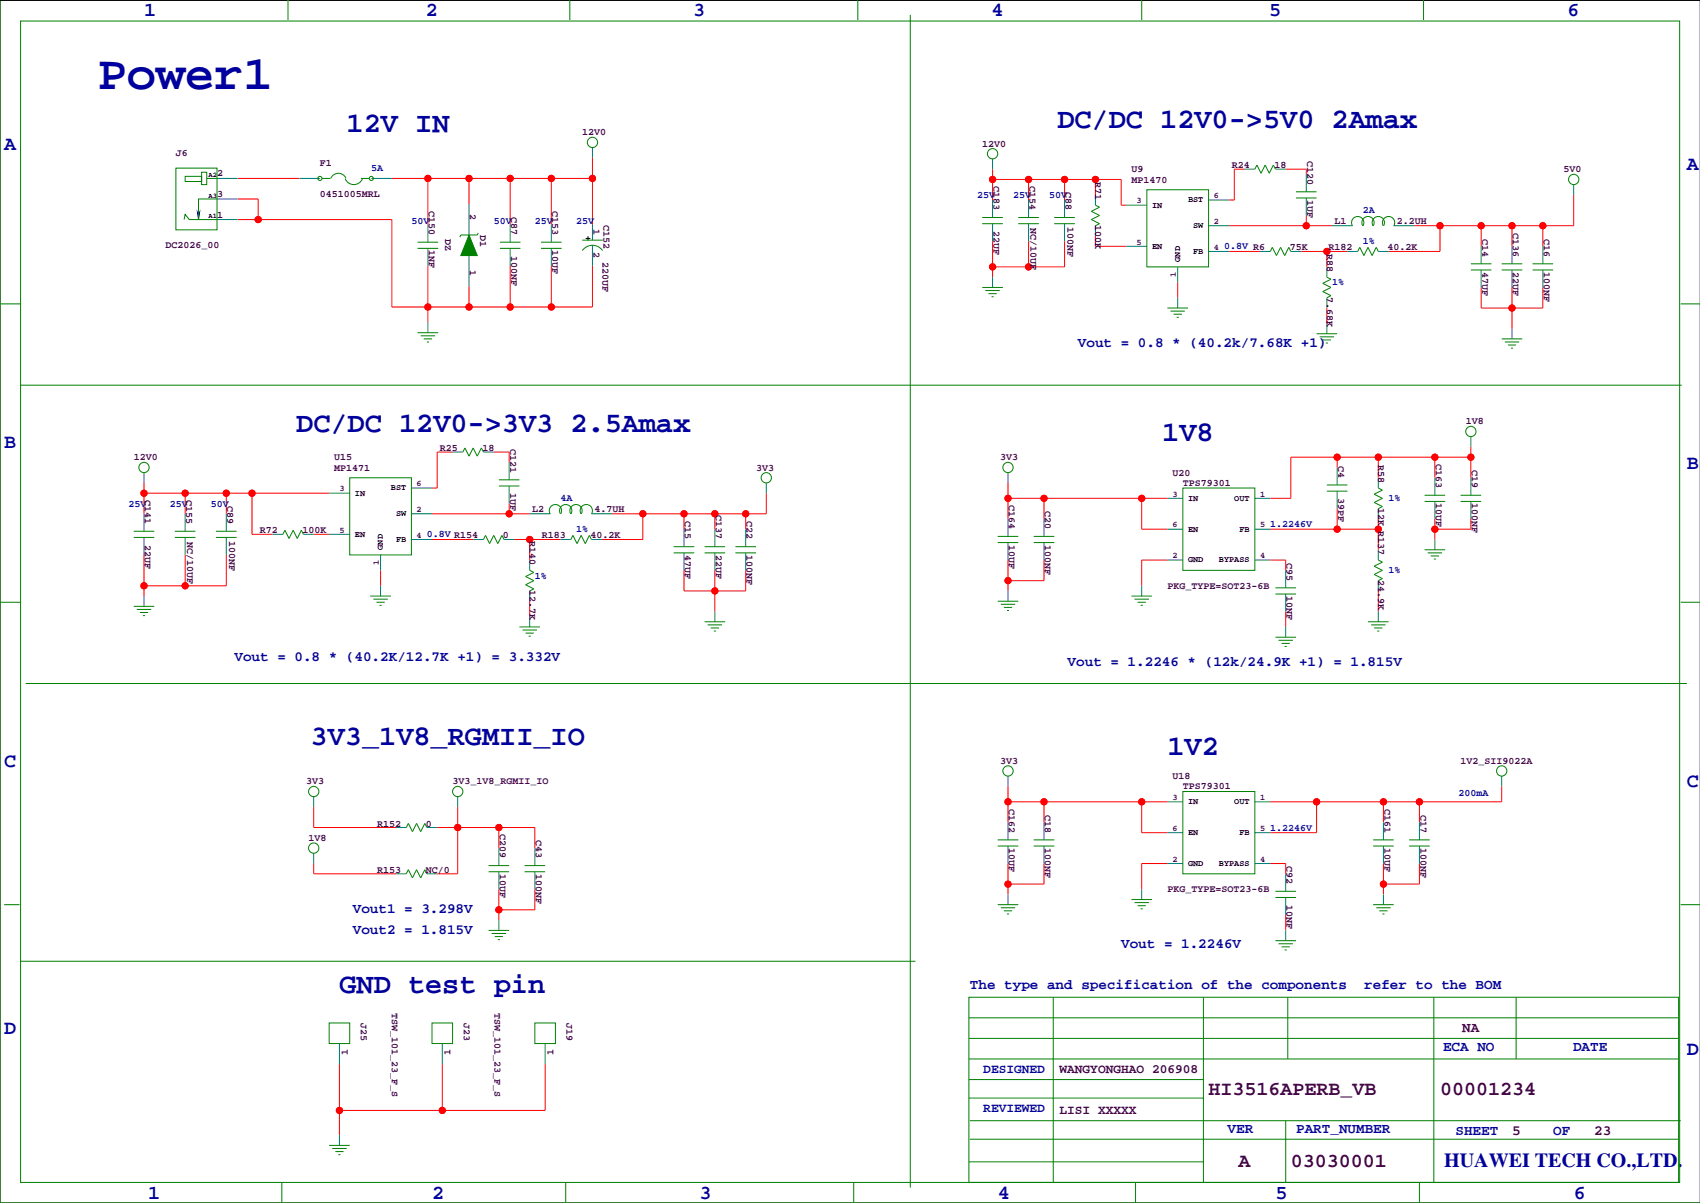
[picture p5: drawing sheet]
<svg xmlns="http://www.w3.org/2000/svg" width="420mm" height="297mm" viewBox="0 0 420 297" stroke-linecap="round" stroke-linejoin="round" font-family="sans-serif">
<path d="M419.9 .1h-419.9v296.9h419.9" fill="none" stroke="#000" stroke-width=".25"/>
<g fill="none" stroke="#f00" stroke-width=".25">
<path d="M146.3 39v16.5M58.7 54.2h38.1v21.6h49.5v-10.2M58.7 49.1h5.1v5.1M58.7 44.1h15.2M96.8 44.1h49.5M105.7 44.1v11.4M115.8 44.1v6.3M126 44.1v11.4M136.1 44.1v11.4M245.1 41.8v7.6M245.1 59.5v8.9M245.1 44.3h31.8v6.4h1.2"/>
<path d="M254 44.3v5.1M254 59.5v6.4M262.9 44.3v5.1M262.9 59.5v6.4h-17.8M270.5 44.3v3.8M270.5 58.3v2.5h7.6M303.5 55.7h25.4M307.3 41.8h-2.5v7.6h-1.3M317.5 41.8h5.1v1.2M322.6 53.2v2.5M355.6 55.7v6.4h-12.7M365.8 55.7v5.1"/>
<path d="M373.4 55.7v5.1M381 55.7v5.1M388.6 48.1v7.6h-39.4M105.7 65.6v14M115.8 70.7v5.1M126 65.6v10.2M136.1 65.6v10.2M290.8 69.7v3.8M303.5 62.1h7.6M321.3 62.1h11.4M327.7 62.1v3.8M327.7 76.1v3.8"/>
<path d="M365.8 71v5.1h15.2v-5.1M373.4 71v10.1M35.6 119.2v7.7M111.8 111.6h-3.9v8.9h-1.2M121.9 111.6h3.8v2.6M248.9 119.2v8.9M330.2 112.9v2.5M340.4 112.9v5.1M354.3 112.9v5.1M363.2 110.3v7.7M363.2 112.9h-44.4v10.1h-5.1M35.6 137v10.2"/>
<path d="M35.6 121.8h45.7M45.7 121.8v5.1M45.7 137v7.6M55.9 121.8v5.1M55.9 137v7.6h-20.3M62.2 121.8v10.1h5.1M77.5 131.9h3.8M106.7 133.2h10.1M106.7 126.9h24.1M125.7 124.3v2.6M127 133.2h11.4M130.8 133.2v5.1"/>
<path d="M158.7 126.9v6.3h-10.1M168.9 126.9v3.8M176.5 126.9v3.8M184.1 126.9v3.8M189.2 121.8v5.1h-38.1M248.9 123h39.4M248.9 138.3v7.6M257.8 123v5.1M257.8 138.3v5.1h-8.9M281.9 123v7.7h6.4M288.3 138.3h-6.4v6.3M313.7 130.7h26.7"/>
<path d="M313.7 138.3h3.8v2.5M330.2 125.6v5.1M340.4 128.1v7.6M354.3 128.1v5.1M363.2 128.1v2.6h-8.9M94 140.8v3.8M130.8 148.4v3.9M168.9 140.8v5.1h15.2v-5.1M176.5 140.8v10.2M317.5 151v3.8M340.4 145.9v5.1M77.5 199.2v5.1h20.3"/>
<path d="M113 199.2v16.6h-5.1M248.9 194.2v8.9M248.9 198h39.4M257.8 198v5.1M281.9 198v7.6h6.4M325.1 198v7.6h-11.4M341.6 198v5.1M350.5 198v5.1M370.8 194.2v3.8h-57.1M77.5 213.2v2.6h20.3M107.9 204.3h24.2v5.1M123.2 204.3v5.1"/>
<path d="M123.2 219.6v7.6M132.1 219.6v5h-8.9M248.9 213.2v7.6M257.8 213.2v5.1h-8.9M288.3 213.2h-6.4v6.4M313.7 213.2h3.8v2.6M341.6 213.2v7.6M350.5 213.2v5.1h-8.9M317.5 225.9v3.8M83.8 262.7v17.6M109.2 262.7v11.5M134.6 262.7v11.5h-50.8"/>
<circle cx="63.8" cy="54.2" r=".76"/>
<circle cx="105.7" cy="44.1" r=".76"/>
<circle cx="115.8" cy="44.1" r=".76"/>
<circle cx="126" cy="44.1" r=".76"/>
<circle cx="136.1" cy="44.1" r=".76"/>
<circle cx="146.3" cy="44.1" r=".76"/>
<circle cx="245.1" cy="44.3" r=".76"/>
<circle cx="254" cy="44.3" r=".76"/>
<circle cx="262.9" cy="44.3" r=".76"/>
<circle cx="270.5" cy="44.3" r=".76"/>
<circle cx="322.6" cy="55.7" r=".76"/>
<circle cx="355.6" cy="55.7" r=".76"/>
<circle cx="365.8" cy="55.7" r=".76"/>
<circle cx="373.4" cy="55.7" r=".76"/>
<circle cx="381" cy="55.7" r=".76"/>
<circle cx="105.7" cy="75.8" r=".76"/>
<circle cx="115.8" cy="75.8" r=".76"/>
<circle cx="126" cy="75.8" r=".76"/>
<circle cx="136.1" cy="75.8" r=".76"/>
<circle cx="245.1" cy="65.9" r=".76"/>
<circle cx="254" cy="65.9" r=".76"/>
<circle cx="327.7" cy="62.1" r=".76"/>
<circle cx="373.4" cy="76.1" r=".76"/>
<circle cx="330.2" cy="112.9" r=".76"/>
<circle cx="340.4" cy="112.9" r=".76"/>
<circle cx="354.3" cy="112.9" r=".76"/>
<circle cx="363.2" cy="112.9" r=".76"/>
<circle cx="35.6" cy="121.8" r=".76"/>
<circle cx="45.7" cy="121.8" r=".76"/>
<circle cx="55.9" cy="121.8" r=".76"/>
<circle cx="62.2" cy="121.8" r=".76"/>
<circle cx="125.7" cy="126.9" r=".76"/>
<circle cx="130.8" cy="133.2" r=".76"/>
<circle cx="158.8" cy="126.9" r=".76"/>
<circle cx="168.9" cy="126.9" r=".76"/>
<circle cx="176.5" cy="126.9" r=".76"/>
<circle cx="184.2" cy="126.9" r=".76"/>
<circle cx="248.9" cy="123" r=".76"/>
<circle cx="257.8" cy="123" r=".76"/>
<circle cx="281.9" cy="123" r=".76"/>
<circle cx="330.2" cy="130.7" r=".76"/>
<circle cx="340.4" cy="130.7" r=".76"/>
<circle cx="354.3" cy="130.7" r=".76"/>
<circle cx="35.6" cy="144.6" r=".76"/>
<circle cx="45.7" cy="144.6" r=".76"/>
<circle cx="176.5" cy="145.9" r=".76"/>
<circle cx="248.9" cy="143.4" r=".76"/>
<circle cx="248.9" cy="198" r=".76"/>
<circle cx="257.8" cy="198" r=".76"/>
<circle cx="281.9" cy="198" r=".76"/>
<circle cx="325.1" cy="198" r=".76"/>
<circle cx="341.6" cy="198" r=".76"/>
<circle cx="350.5" cy="198" r=".76"/>
<circle cx="113" cy="204.3" r=".76"/>
<circle cx="123.2" cy="204.3" r=".76"/>
<circle cx="248.9" cy="218.3" r=".76"/>
<circle cx="341.6" cy="218.3" r=".76"/>
<circle cx="123.2" cy="224.6" r=".76"/>
<circle cx="83.8" cy="274.2" r=".76"/>
<circle cx="109.2" cy="274.2" r=".76"/>
</g>
<g fill="#f00" stroke="#f00" stroke-width=".25">
<circle cx="130.8" cy="133.2" r=".76"/>
<circle cx="123.2" cy="224.6" r=".76"/>
<circle cx="354.3" cy="130.7" r=".76"/>
<circle cx="340.4" cy="130.7" r=".76"/>
<circle cx="330.2" cy="130.7" r=".76"/>
<circle cx="363.2" cy="112.9" r=".76"/>
<circle cx="330.2" cy="112.9" r=".76"/>
<circle cx="340.4" cy="112.9" r=".76"/>
<circle cx="354.3" cy="112.9" r=".76"/>
<circle cx="123.2" cy="204.3" r=".76"/>
<circle cx="113" cy="204.3" r=".76"/>
<circle cx="248.9" cy="123" r=".76"/>
<circle cx="281.9" cy="123" r=".76"/>
<circle cx="257.8" cy="123" r=".76"/>
<circle cx="254" cy="44.3" r=".76"/>
<circle cx="262.9" cy="44.3" r=".76"/>
<circle cx="245.1" cy="44.3" r=".76"/>
<circle cx="270.5" cy="44.3" r=".76"/>
<circle cx="245.1" cy="65.9" r=".76"/>
<circle cx="254" cy="65.9" r=".76"/>
<circle cx="35.6" cy="144.6" r=".76"/>
<circle cx="45.7" cy="144.6" r=".76"/>
<circle cx="35.6" cy="121.8" r=".76"/>
<circle cx="55.9" cy="121.8" r=".76"/>
<circle cx="45.7" cy="121.8" r=".76"/>
<circle cx="62.2" cy="121.8" r=".76"/>
<circle cx="63.8" cy="54.2" r=".76"/>
<circle cx="105.7" cy="75.8" r=".76"/>
<circle cx="115.8" cy="75.8" r=".76"/>
<circle cx="126" cy="75.8" r=".76"/>
<circle cx="136.1" cy="75.8" r=".76"/>
<circle cx="341.6" cy="218.3" r=".76"/>
<circle cx="248.9" cy="143.4" r=".76"/>
<circle cx="248.9" cy="218.3" r=".76"/>
<circle cx="381" cy="55.7" r=".76"/>
<circle cx="355.6" cy="55.7" r=".76"/>
<circle cx="365.8" cy="55.7" r=".76"/>
<circle cx="373.4" cy="55.7" r=".76"/>
<circle cx="322.6" cy="55.7" r=".76"/>
<circle cx="327.7" cy="62.1" r=".76"/>
<circle cx="176.5" cy="145.9" r=".76"/>
<circle cx="125.7" cy="126.9" r=".76"/>
<circle cx="158.8" cy="126.9" r=".76"/>
<circle cx="168.9" cy="126.9" r=".76"/>
<circle cx="176.5" cy="126.9" r=".76"/>
<circle cx="184.2" cy="126.9" r=".76"/>
<circle cx="105.7" cy="44.1" r=".76"/>
<circle cx="115.8" cy="44.1" r=".76"/>
<circle cx="126" cy="44.1" r=".76"/>
<circle cx="136.1" cy="44.1" r=".76"/>
<circle cx="146.3" cy="44.1" r=".76"/>
<circle cx="325.1" cy="198" r=".76"/>
<circle cx="341.6" cy="198" r=".76"/>
<circle cx="350.5" cy="198" r=".76"/>
<circle cx="248.9" cy="198" r=".76"/>
<circle cx="281.9" cy="198" r=".76"/>
<circle cx="257.8" cy="198" r=".76"/>
<circle cx="83.8" cy="274.2" r=".76"/>
<circle cx="109.2" cy="274.2" r=".76"/>
<circle cx="373.4" cy="76.1" r=".76"/>
</g>
<g fill="none" stroke="#008080" stroke-width=".25">
<path d="M146.3 36.4v2.6M245.1 39.2v2.6M53.6 44.1h5.1M53.6 49.1h5.1M53.6 54.2h5.1M73.9 44.1h5.1M91.7 44.1h5.1M105.7 55.5v4.3M115.8 50.4v7.6M126 55.5v4.3M136.1 55.5v4.3M146.3 55.5v3.8"/>
<path d="M245.1 49.4v4.3M245.1 55.2v4.3M254 49.4v4.3M254 55.2v4.3M262.9 49.4v4.3M262.9 55.2v4.3M270.5 48.1v2.6M270.5 55.7v2.6M278.1 50.7h5.1M298.4 55.7h5.1M298.4 49.4h5.1M307.3 41.8h2.6"/>
<path d="M315 41.8h2.5M322.6 43v4.4M322.6 48.9v4.3M328.9 55.7h5.1M344.2 55.7h5M388.6 45.6v2.5M105.7 61.3v4.3M105.7 79.6v2.6M115.8 63.1v7.6M126 61.3v4.3M136.1 61.3v4.3M146.3 60.6v5"/>
<path d="M245.1 68.4v2.6M278.1 60.8h5.1M290.8 65.9v3.8M290.8 73.5v2.6M298.4 62.1h5.1M311.1 62.1h2.6M318.8 62.1h2.5M327.7 65.9v2.5M327.7 73.5v2.6M327.7 79.9v2.5M332.7 62.1h2.6M340.4 62.1h2.5"/>
<path d="M365.8 60.8v4.3M365.8 66.7v4.3M373.4 60.8v4.3M373.4 66.7v4.3M381 60.8v4.3M381 66.7v4.3M373.4 81.1v2.6M35.6 116.7v2.5M111.8 111.6h2.5M119.4 111.6h2.5M125.7 114.2v4.3M189.2 119.2v2.6"/>
<path d="M248.9 116.7v2.5M330.2 115.4v4.3M340.4 118v2.5M354.3 118v4.3M363.2 107.8v2.5M363.2 118v4.3M35.6 126.9v4.3M35.6 132.7v4.3M45.7 126.9v4.3M45.7 132.7v4.3M55.9 126.9v4.3M55.9 132.7v4.3"/>
<path d="M67.3 131.9h2.5M74.9 131.9h2.6M81.3 131.9h5.1M81.3 121.8h5.1M94 137v3.8M101.6 133.2h5.1M101.6 126.9h5.1M101.6 120.5h5.1M116.8 133.2h2.6M124.5 133.2h2.5M125.7 120v4.3M130.8 138.3v2.5"/>
<path d="M130.8 126.9h5.1M138.4 133.2h2.6M146 133.2h2.6M146 126.9h5.1M168.9 130.7v4.3M168.9 136.5v4.3M176.5 130.7v4.3M176.5 136.5v4.3M184.1 130.7v4.3M184.1 136.5v4.3M248.9 128.1v4.3M248.9 134v4.3"/>
<path d="M257.8 128.1v4.3M257.8 134v4.3M288.3 123h3.8M288.3 130.7h3.8M288.3 138.3h3.8M309.9 123h3.8M309.9 130.7h3.8M309.9 138.3h3.8M330.2 121.3v4.3M340.4 125.6v2.5M340.4 135.7v2.6M354.3 123.8v4.3"/>
<path d="M354.3 133.2v2.5M363.2 123.8v4.3M35.6 147.2v2.5M94 144.6v2.6M130.8 145.9v2.5M130.8 152.3v2.5M176.5 151v2.5M248.9 145.9v2.5M281.9 144.6v2.6M317.5 140.8v4.3M317.5 146.7v4.3M317.5 154.8v2.5"/>
<path d="M340.4 143.4v2.5M340.4 151v2.5M77.5 196.7v2.5M113 196.7v2.5M248.9 191.6v2.6M288.3 198h3.8M309.9 198h3.8M370.8 191.6v2.6M77.5 210.7v2.5M97.8 215.8h2.5M97.8 204.3h2.5M105.4 215.8h2.5"/>
<path d="M105.4 204.3h2.5M123.2 209.4v4.3M123.2 215.3v4.3M132.1 209.4v4.3M132.1 215.3v4.3M248.9 203.1v4.3M248.9 208.9v4.3M257.8 203.1v4.3M257.8 208.9v4.3M281.9 219.6v2.5M288.3 205.6h3.8M288.3 213.2h3.8"/>
<path d="M309.9 205.6h3.8M309.9 213.2h3.8M317.5 215.8v4.3M341.6 203.1v4.3M341.6 208.9v4.3M350.5 203.1v4.3M350.5 208.9v4.3M123.2 227.2v2.5M248.9 220.8v2.6M317.5 221.6v4.3M317.5 229.7v2.6M341.6 220.8v2.6"/>
<path d="M83.8 257.7v5M109.2 257.7v5M134.6 257.7v5M83.8 280.3v2.5"/>
</g>
<g fill="none" stroke="#008000" stroke-width=".25">
<path d="M0 -.1v297.1h419.9M71.1 0v4.9M140.7 0v4.9M211.8 0v4.9M281.9 0v4.9M351.5 0v4.9M5.1 5.2h409.7v286.8h-409.7zM224.8 3.7v289.5M43.4 41.5h10.2v15.3h-10.2zM45.5 54.2l.2-1.3 1 1.3h6.9M45.7 43.5h4.1v1.3h-4.1zM49.8 42.5h1.3v3.1h-1.3z"/>
<path d="M51.1 44.1h2.5M53.6 49.1h-4.6v5.1M79.5 44.1h2M85.2 44.1a2.29 2.29 0 0 0 2.1 1.5 2.29 2.29 0 0 0 2.2-1.4M85.4 44a2.03 2.03 0 0 0-1.9-1.2 2.03 2.03 0 0 0-1.8 1.3M89.2 44.1h2M103.1 59.8h5.1M118.1 57.5l-.2 .5h-4.1l-.3 .5M123.4 59.8h5.1M133.6 59.8h5.1M143.8 59.3h5M242.6 53.7h5"/>
<path d="M242.6 55.2h5M251.5 53.7h5M251.5 55.2h5M260.3 53.7h5.1M260.3 55.2h5.1M270.5 50.7l1 .5-2 1 2 1-2 1 2 1-1 .5M283.2 46.8h15.2v19.1h-15.2zM309.9 41.8l.5-1 1 2 1-2 1 2 1.1-2 .5 1M320 47.4h5.1M320 48.9h5.1M322.6 57h.1M334 55.8a1.52 1.52 0 0 1 1.3-2.3 1.52 1.52 0 0 1 1.3 2.3"/>
<path d="M336.5 55.8a1.52 1.52 0 0 1 1.3-2.3 1.52 1.52 0 0 1 1.3 2.3M339.1 55.8a1.52 1.52 0 0 1 1.3-2.3 1.52 1.52 0 0 1 1.3 2.3M341.6 55.8a1.52 1.52 0 0 1 1.3-2.3 1.52 1.52 0 0 1 1.3 2.3M0 75h5.1M103.1 61.3h5.1M123.4 61.3h5.1M133.6 61.3h5.1M143.8 61.9a3 3 0 0 1 5 0M242.6 71h5M243.3 71.7h3.6M244.1 72.5h2M244.9 73.3h.5"/>
<path d="M288.3 76.1h5.1M289.1 76.8h3.5M289.8 77.6h2M290.6 78.3h.5M313.7 62.1l.5-1 1 2 1-2 1 2 1.1-2 .5 1M327.7 68.4l1 .5-2.1 1.1 2.1 1-2.1 1 2.1 1-1 .5M335.3 62.1l.5-1 1 2 1-2 1 2 1.1-2 .5 1M363.2 65.1h5.1M363.2 66.7h5.1M370.8 65.1h5.1M370.8 66.7h5.1M378.5 65.1h5"/>
<path d="M378.5 66.7h5M415 75h4.9M5.1 95.1h410.2M103.1 82.2h5.1M103.9 82.9h3.5M104.6 83.7h2.1M105.4 84.4h.5M325.1 82.4h5.1M325.9 83.2h3.5M326.6 83.9h2.1M327.4 84.7h.5M370.8 83.7h5.1"/>
<path d="M371.6 84.4h3.6M372.4 85.2h2M373.1 86h.5M86.4 118h15.2v19h-15.2zM114.3 111.6l.5-1 1 2 1-2 1.1 2 1-2 .5 1M123.2 118.5h5.1M327.7 119.7h5M33 131.2h5.1M33 132.7h5.1M43.2 131.2h5.1M43.2 132.7h5.1M53.3 131.2h5.1"/>
<path d="M53.3 132.7h5.1M69.8 131.9l.6-1 1 2.1 1-2.1 1 2.1 1-2.1 .5 1M119.4 133.2l.5-1 1 2 1-2 1 2 1.1-2 .5 1M123.2 120h5.1M125.7 128.1h.1M135.9 126.9a1.52 1.52 0 0 1 1.3-2.3 1.52 1.52 0 0 1 1.3 2.3M138.4 126.9a1.52 1.52 0 0 1 1.3-2.3 1.52 1.52 0 0 1 1.3 2.3M140.9 126.9a1.52 1.52 0 0 1 1.3-2.3 1.52 1.52 0 0 1 1.3 2.3M141 133.2l.5-1 1 2 1-2 1 2 1-2 .5 1M143.5 126.9a1.52 1.52 0 0 1 1.3-2.3 1.52 1.52 0 0 1 1.3 2.3M166.4 136.5h5M166.4 135h5"/>
<path d="M174 136.5h5.1M174 135h5.1M181.6 136.5h5.1M181.6 135h5.1M246.4 132.4h5.1M246.4 134h5.1M255.3 132.4h5M255.3 134h5M292.1 120.5h17.8v20.3h-17.8zM327.7 121.3h5M340.4 138.3l1 .5-2.1 1 2.1 1-2.1 1 2.1 1.1-1 .5M340.4 120.5l1 .5-2.1 1 2.1 1-2.1 1.1 2.1 1-1 .5"/>
<path d="M351.8 135.7h5.1M351.8 122.3h5.1M351.8 123.8h5.1M352.6 136.5h3.5M353.3 137.3h2M354.1 138h.5M360.7 122.3h5.1M360.7 123.8h5.1M0 148.7h5.1M33 149.7h5.1M33.8 150.5h3.5M34.5 151.2h2.1"/>
<path d="M35.3 152h.5M91.4 147.2h5.1M92.2 147.9h3.6M93 148.7h2M93.7 149.5h.5M128.3 154.8h5M129 155.6h3.6M129.8 156.3h2M130.6 157.1h.5M130.8 140.8l1 .5-2 1.1 2 1-2 1 2 1-1 .5M174 153.5h5.1M174.8 154.3h3.5"/>
<path d="M175.5 155.1h2M176.3 155.8h.5M246.4 148.4h5.1M247.1 149.2h3.6M247.9 150h2M248.7 150.7h.5M279.4 147.2h5.1M280.2 147.9h3.5M280.9 148.7h2.1M281.7 149.5h.5M315 157.3h5M315 145.1h5"/>
<path d="M315 146.7h5M315.7 158.1h3.6M316.5 158.9h2M317.2 159.6h.6M337.8 153.5h5.1M338.6 154.3h3.5M339.3 155.1h2.1M340.1 155.8h.5M415 148.7h4.9M6.3 168.8h410.3M292.1 195.4h17.8v20.4h-17.8zM100.3 215.8l.5-1.1 1.1 2.1 1-2.1 1 2.1 1-2.1 .5 1.1"/>
<path d="M100.3 204.3l.5-1 1.1 2 1-2 1 2 1-2 .5 1M120.6 213.7h5.1M120.6 215.3h5.1M129.5 213.7h5.1M129.5 215.3h5.1M246.4 207.4h5.1M246.4 208.9h5.1M255.3 207.4h5M255.3 208.9h5M339.1 207.4h5.1M339.1 208.9h5.1M348 207.4h5.1"/>
<path d="M348 208.9h5.1M1 223.4h3.8M5.1 237.3h221M120.6 229.7h5.1M121.4 230.5h3.6M122.2 231.3h2M122.9 232h.5M246.4 223.4h5.1M247.1 224.1h3.6M247.9 224.9h2M248.7 225.7h.5M279.4 222.1h5.1"/>
<path d="M280.2 222.9h3.5M280.9 223.6h2.1M281.7 224.4h.5M315 232.3h5M315 220.1h5M315 221.6h5M315.7 233h3.6M316.5 233.8h2M317.2 234.6h.6M339.1 223.4h5.1M339.9 224.1h3.5M340.6 224.9h2"/>
<path d="M341.4 225.7h.5M415 223.4h4.9M81.3 252.6h5.1v5.1h-5.1zM106.7 252.6h5.1v5.1h-5.1zM132.1 252.6h5.1v5.1h-5.1zM239.3 246.2h175.2v45.8h-175.2zM239.3 251.3h175.2M239.3 256.4h175.2M260.1 246.2v45.8M297.2 246.2v45.8M318 246.2v15.3M354.1 246.2v45.8"/>
<path d="M374.4 246.2v15.3M239.3 266.6h57.9M239.3 261.5h175.2M239.3 271.1h57.9M239.5 276.7h175.5M317.5 276.7v15.3M69.6 292v5M81.3 282.8h5.1M82 283.6h3.6M82.8 284.3h2M83.6 285.1h.5M139.7 292v5"/>
<path d="M210.8 292v5M239.3 286.9h57.9M239.5 281.3h175M280.4 292v5M350.5 292v5M383.5 287.4h.1"/>
<circle cx="146.3" cy="35.2" r="1.27"/>
<circle cx="245.1" cy="38" r="1.27"/>
<circle cx="79" cy="44.1" r=".51"/>
<circle cx="91.7" cy="44.1" r=".51"/>
<circle cx="388.6" cy="44.3" r="1.27"/>
<circle cx="35.6" cy="115.4" r="1.27"/>
<circle cx="189.2" cy="118" r="1.27"/>
<circle cx="248.9" cy="115.4" r="1.27"/>
<circle cx="363.2" cy="106.5" r="1.27"/>
<circle cx="77.5" cy="195.4" r="1.27"/>
<circle cx="113" cy="195.4" r="1.27"/>
<circle cx="248.9" cy="190.4" r="1.27"/>
<circle cx="370.8" cy="190.4" r="1.27"/>
<circle cx="77.5" cy="209.4" r="1.27"/>
</g>
<path d="M48.8 52.4l.2 .5 .3-.5-.3 1.8z" fill-rule="evenodd" fill="#0000a0" stroke="#0000a0" stroke-width=".25"/>
<path d="M115.8 58l2.1 5.1h-4.1z" fill-rule="evenodd" fill="#008000" stroke="#008000" stroke-width=".25"/>
<text font-size="12" fill="#0000a0" x="24.1" y="22">Power1</text>
<g font-size="7.1" fill="#0000a0">
<text x="85.6" y="32.7">12V IN</text>
<text x="261.1" y="31.7">DC/DC 12V0-&gt;5V0 2Amax</text>
<text x="73.2" y="106.6">DC/DC 12V0-&gt;3V3 2.5Amax</text>
<text x="287" y="108.9">1V8</text>
<text x="76.7" y="183.8">3V3_1V8_RGMII_IO</text>
<text x="288.3" y="186.4">1V2</text>
<text x="83.8" y="245.3">GND test pin</text>
</g>
<g font-size="4.9" fill="#0000a0">
<text x="35.6" y="3.9">1</text>
<text x="105.2" y="3.9">2</text>
<text x="171.2" y="3.9">3</text>
<text x="244.9" y="3.9">4</text>
<text x="313.4" y="3.9">5</text>
<text x="387.1" y="3.9">6</text>
<text x="1" y="36.9">A</text>
<text x="416.6" y="42">A</text>
<text x="1" y="110.6">B</text>
<text x="416.6" y="115.7">B</text>
<text x="1" y="189.3">C</text>
<text x="416.6" y="194.4">C</text>
<text x="1" y="255.4">D</text>
<text x="416.6" y="260.5">D</text>
<text x="356.6" y="288">HUAWEI TECH CO.,LTD.</text>
<text x="36.6" y="296">1</text>
<text x="106.7" y="296">2</text>
<text x="172.7" y="296">3</text>
<text x="246.4" y="296">4</text>
<text x="315" y="296">5</text>
<text x="388.6" y="296">6</text>
</g>
<g font-size="4.9" fill="#400040">
<text x="298.5" y="270.5">HI3516APERB_VB</text>
<text x="355.6" y="270.5">00001234</text>
<text x="305.9" y="288.3">A</text>
<text x="318.8" y="288.3">03030001</text>
</g>
<g font-size="3.5" fill="#0000a0">
<text x="266.2" y="85.8">Vout = 0.8 * (40.2k/7.68K +1)</text>
<text x="57.9" y="163.2">Vout = 0.8 * (40.2K/12.7K +1) = 3.332V</text>
<text x="263.7" y="164.5">Vout = 1.2246 * (12k/24.9K +1) = 1.815V</text>
<text x="87.1" y="225.5">Vout1 = 3.298V</text>
<text x="87.1" y="230.5">Vout2 = 1.815V</text>
<text x="276.9" y="234.1">Vout = 1.2246V</text>
<text x="239.5" y="244.2">The type and specification of the components</text>
<text x="336.9" y="244.2">refer to the BOM</text>
<text x="356.4" y="259.4">ECA NO</text>
<text x="388.5" y="259.4">DATE</text>
<text x="303.1" y="279.7">VER</text>
<text x="320.1" y="279.7">PART_NUMBER</text>
<text x="359.4" y="280.3">SHEET</text>
<text x="383.5" y="280.3">OF</text>
</g>
<g font-size="3.5" fill="#400040">
<text x="361.1" y="254.9">NA</text>
<text x="373.4" y="280.3">5</text>
<text x="393.7" y="280.3">23</text>
</g>
<g font-size="3.2" fill="#0000a0">
<text x="242.8" y="264.9">DESIGNED</text>
<text x="242.8" y="274.5">REVIEWED</text>
</g>
<g font-size="3.2" fill="#400040">
<text x="261.6" y="264.9">WANGYONGHAO 206908</text>
<text x="261.6" y="275.1">LISI XXXXX</text>
</g>
<g font-size="2.5" fill="#400040">
<text x="143.8" y="33.4">12V0</text>
<text x="43.4" y="38.5">J6</text>
<text x="79" y="41">F1</text>
<text x="242.6" y="36.2">12V0</text>
<text x="304.2" y="41.5">R24</text>
<text x="314.7" y="41.5">18</text>
<text x="322.8" y="39.7" transform="rotate(90 322.8 39.7)">C120</text>
<text x="53.6" y="43.5">2</text>
<text x="245.3" y="46" transform="rotate(90 245.3 46)">C183</text>
<text x="254.2" y="46" transform="rotate(90 254.2 46)">C154</text>
<text x="263.1" y="47.5" transform="rotate(90 263.1 47.5)">C88</text>
<text x="270.5" y="44.9" transform="rotate(90 270.5 44.9)">R71</text>
<text x="279.4" y="45.1">MP1470</text>
<text x="279.4" y="42.5">U9</text>
<text x="386.1" y="42.5">5V0</text>
<text x="53.6" y="48.6">3</text>
<text x="53.6" y="53.7">1</text>
<text x="79" y="48.6">0451005MRL</text>
<text x="105.9" y="52.1" transform="rotate(90 105.9 52.1)">C150</text>
<text x="116.1" y="52.9" transform="rotate(90 116.1 52.9)">2</text>
<text x="126.2" y="53.6" transform="rotate(90 126.2 53.6)">C87</text>
<text x="136.4" y="52.1" transform="rotate(90 136.4 52.1)">C153</text>
<text x="322.8" y="49.4" transform="rotate(90 322.8 49.4)">1UF</text>
<text x="110" y="59" transform="rotate(90 110 59)">DZ</text>
<text x="118.6" y="58" transform="rotate(90 118.6 58)">D1</text>
<text x="146.5" y="56.5" transform="rotate(90 146.5 56.5)">1</text>
<text x="149.1" y="55.5" transform="rotate(90 149.1 55.5)">C152</text>
<text x="245.3" y="57" transform="rotate(90 245.3 57)">22UF</text>
<text x="254.5" y="56.2" transform="rotate(90 254.5 56.2)">NC/10UF</text>
<text x="263.6" y="56" transform="rotate(90 263.6 56)">100NF</text>
<text x="270.5" y="55.5" transform="rotate(90 270.5 55.5)">100K</text>
<text x="329.5" y="55.2">L1</text>
<text x="344.9" y="55.2">2.2UH</text>
<text x="366" y="58.9" transform="rotate(90 366 58.9)">C14</text>
<text x="373.6" y="57.4" transform="rotate(90 373.6 57.4)">C136</text>
<text x="381.2" y="58.9" transform="rotate(90 381.2 58.9)">C16</text>
<text x="40.9" y="61.3">DC2026_00</text>
<text x="105.9" y="61.8" transform="rotate(90 105.9 61.8)">1NF</text>
<text x="126.2" y="63.1" transform="rotate(90 126.2 63.1)">100NF</text>
<text x="136.4" y="61.8" transform="rotate(90 136.4 61.8)">10UF</text>
<text x="146.5" y="62.3" transform="rotate(90 146.5 62.3)">2</text>
<text x="148.8" y="64.6" transform="rotate(90 148.8 64.6)">220UF</text>
<text x="318.5" y="61.8">75K</text>
<text x="327.6" y="62.7" transform="rotate(90 327.6 62.7)">R88</text>
<text x="328.1" y="61.8">R182</text>
<text x="342.6" y="61.8">40.2K</text>
<text x="116.1" y="66.7" transform="rotate(90 116.1 66.7)">1</text>
<text x="366" y="67.2" transform="rotate(90 366 67.2)">47UF</text>
<text x="373.6" y="67.2" transform="rotate(90 373.6 67.2)">22UF</text>
<text x="381.2" y="67.2" transform="rotate(90 381.2 67.2)">100NF</text>
<text x="327.6" y="73.3" transform="rotate(90 327.6 73.3)">7.68K</text>
<text x="361.9" y="104.8">1V8</text>
<text x="33" y="113.7">12V0</text>
<text x="82.5" y="113.7">U15</text>
<text x="108.6" y="111.4">R25</text>
<text x="119.1" y="111.4">18</text>
<text x="126" y="110.8" transform="rotate(90 126 110.8)">C121</text>
<text x="247" y="113.7">3V3</text>
<text x="82.5" y="116.2">MP1471</text>
<text x="186.7" y="116.2">3V3</text>
<text x="289.6" y="117.5">U20</text>
<text x="330.4" y="115" transform="rotate(90 330.4 115)">C4</text>
<text x="340.3" y="114.8" transform="rotate(90 340.3 114.8)">R58</text>
<text x="354.6" y="114.6" transform="rotate(90 354.6 114.6)">C163</text>
<text x="363.4" y="116.1" transform="rotate(90 363.4 116.1)">C19</text>
<text x="35.8" y="123.5" transform="rotate(90 35.8 123.5)">C141</text>
<text x="45.9" y="123.5" transform="rotate(90 45.9 123.5)">C155</text>
<text x="56.1" y="125" transform="rotate(90 56.1 125)">C89</text>
<text x="126" y="121.8" transform="rotate(90 126 121.8)">1UF</text>
<text x="249.1" y="124.7" transform="rotate(90 249.1 124.7)">C164</text>
<text x="292.1" y="120">TPS79301</text>
<text x="330.4" y="123" transform="rotate(90 330.4 123)">39PF</text>
<text x="340.3" y="125.3" transform="rotate(90 340.3 125.3)">12K</text>
<text x="354.6" y="124.3" transform="rotate(90 354.6 124.3)">10UF</text>
<text x="363.4" y="124.3" transform="rotate(90 363.4 124.3)">100NF</text>
<text x="64.1" y="131.7">R72</text>
<text x="74.7" y="131.7">100K</text>
<text x="131.4" y="126.4">L2</text>
<text x="146.8" y="126.4">4.7UH</text>
<text x="169.1" y="128.8" transform="rotate(90 169.1 128.8)">C15</text>
<text x="176.8" y="127.3" transform="rotate(90 176.8 127.3)">C137</text>
<text x="184.4" y="128.8" transform="rotate(90 184.4 128.8)">C22</text>
<text x="258" y="126.2" transform="rotate(90 258 126.2)">C20</text>
<text x="340.3" y="131.1" transform="rotate(90 340.3 131.1)">R137</text>
<text x="35.8" y="134.5" transform="rotate(90 35.8 134.5)">22UF</text>
<text x="46.2" y="133.7" transform="rotate(90 46.2 133.7)">NC/10UF</text>
<text x="56.6" y="133.5" transform="rotate(90 56.6 133.5)">100NF</text>
<text x="124.2" y="133">0</text>
<text x="130.8" y="133.6" transform="rotate(90 130.8 133.6)">R140</text>
<text x="133.8" y="133">R183</text>
<text x="145.8" y="133">40.2K</text>
<text x="169.1" y="137" transform="rotate(90 169.1 137)">47UF</text>
<text x="176.8" y="137" transform="rotate(90 176.8 137)">22UF</text>
<text x="184.4" y="137" transform="rotate(90 184.4 137)">100NF</text>
<text x="249.1" y="134.5" transform="rotate(90 249.1 134.5)">10UF</text>
<text x="258" y="134.5" transform="rotate(90 258 134.5)">100NF</text>
<text x="317.7" y="138.9" transform="rotate(90 317.7 138.9)">C95</text>
<text x="340.3" y="143.1" transform="rotate(90 340.3 143.1)">24.9K</text>
<text x="130.8" y="145.7" transform="rotate(90 130.8 145.7)">12.7K</text>
<text x="288.3" y="145.4">PKG_TYPE=SOT23-6B</text>
<text x="317.7" y="147.2" transform="rotate(90 317.7 147.2)">10NF</text>
<text x="247" y="188.6">3V3</text>
<text x="360.7" y="188.6">1V2_SII9022A</text>
<text x="75.6" y="193.7">3V3</text>
<text x="111.8" y="193.7">3V3_1V8_RGMII_IO</text>
<text x="289.6" y="192.4">U18</text>
<text x="292.1" y="194.9">TPS79301</text>
<text x="249.1" y="199.7" transform="rotate(90 249.1 199.7)">C162</text>
<text x="258" y="201.2" transform="rotate(90 258 201.2)">C18</text>
<text x="341.9" y="199.7" transform="rotate(90 341.9 199.7)">C161</text>
<text x="350.7" y="201.2" transform="rotate(90 350.7 201.2)">C17</text>
<text x="76.2" y="207.6">1V8</text>
<text x="93.1" y="204.1">R152</text>
<text x="105.2" y="204.1">0</text>
<text x="123.4" y="206" transform="rotate(90 123.4 206)">C209</text>
<text x="132.3" y="207.5" transform="rotate(90 132.3 207.5)">C43</text>
<text x="249.1" y="209.4" transform="rotate(90 249.1 209.4)">10UF</text>
<text x="258" y="209.4" transform="rotate(90 258 209.4)">100NF</text>
<text x="341.9" y="209.4" transform="rotate(90 341.9 209.4)">10UF</text>
<text x="350.7" y="209.4" transform="rotate(90 350.7 209.4)">100NF</text>
<text x="93.1" y="215.5">R153</text>
<text x="105.2" y="215.5">NC/0</text>
<text x="123.4" y="215.8" transform="rotate(90 123.4 215.8)">10UF</text>
<text x="132.3" y="215.8" transform="rotate(90 132.3 215.8)">100NF</text>
<text x="317.7" y="213.9" transform="rotate(90 317.7 213.9)">C92</text>
<text x="288.3" y="220.3">PKG_TYPE=SOT23-6B</text>
<text x="317.7" y="223.4" transform="rotate(90 317.7 223.4)">10NF</text>
<text x="96.7" y="250" transform="rotate(90 96.7 250)">TSW_101_23_F_S</text>
<text x="122.1" y="250" transform="rotate(90 122.1 250)">TSW_101_23_F_S</text>
<text x="89.1" y="252.6" transform="rotate(90 89.1 252.6)">J25</text>
<text x="114.5" y="252.6" transform="rotate(90 114.5 252.6)">J23</text>
<text x="139.9" y="252.6" transform="rotate(90 139.9 252.6)">J19</text>
<text x="85.9" y="260.4" transform="rotate(-90 85.9 260.4)">1</text>
<text x="111.3" y="260.4" transform="rotate(-90 111.3 260.4)">1</text>
<text x="136.7" y="260.4" transform="rotate(-90 136.7 260.4)">1</text>
</g>
<g font-size="2.5" fill="#0000a0">
<text x="91.7" y="42.3">5A</text>
<text x="241.3" y="48.9">25V</text>
<text x="250.2" y="48.9">25V</text>
<text x="259.1" y="48.9">50V</text>
<text x="336.6" y="52.7">2A</text>
<text x="101.6" y="55.2">50V</text>
<text x="121.9" y="55.2">50V</text>
<text x="132.1" y="55.2">25V</text>
<text x="142.2" y="55.2">25V</text>
<text x="302.3" y="61.6">0.8V R6</text>
<text x="336.6" y="60.3">1%</text>
<text x="328.9" y="70.5">1%</text>
<text x="31.7" y="125.1">25V</text>
<text x="41.9" y="125.1">25V</text>
<text x="52.1" y="125.1">50V</text>
<text x="138.4" y="123.8">4A</text>
<text x="342.9" y="123.8">1%</text>
<text x="142.2" y="131.4">1%</text>
<text x="313.7" y="130.2">1.2246V</text>
<text x="105.4" y="132.7">0.8V R154</text>
<text x="132.1" y="142.9">1%</text>
<text x="342.9" y="141.6">1%</text>
<text x="360.2" y="196.5">200mA</text>
<text x="313.7" y="205.1">1.2246V</text>
</g>
<text font-size="2.5" x="144.5" y="59.6">+</text>
<g font-size="2.1" fill="#400040">
<text x="280.7" y="50.2">3</text>
<text x="299.7" y="49">6</text>
<text x="299.7" y="55.3">2</text>
<text x="280.7" y="60.4">5</text>
<text x="299.7" y="61.7">4</text>
<text x="290.4" y="68.4" transform="rotate(-90 290.4 68.4)">1</text>
<text x="83.8" y="121.3">3</text>
<text x="102.9" y="120.1">6</text>
<text x="289.6" y="122.6">3</text>
<text x="311.2" y="122.6">1</text>
<text x="83.8" y="131.5">5</text>
<text x="102.9" y="126.4">2</text>
<text x="289.6" y="130.2">6</text>
<text x="311.2" y="130.2">5</text>
<text x="102.9" y="132.8">4</text>
<text x="289.6" y="137.9">2</text>
<text x="311.2" y="137.9">4</text>
<text x="93.5" y="139.6" transform="rotate(-90 93.5 139.6)">1</text>
<text x="289.6" y="197.5">3</text>
<text x="311.2" y="197.5">1</text>
<text x="289.6" y="205.2">6</text>
<text x="311.2" y="205.2">5</text>
<text x="289.6" y="212.8">2</text>
<text x="311.2" y="212.8">4</text>
</g>
<g font-size="2.1">
<text x="284.5" y="51.3">IN</text>
<text x="293.4" y="50">BST</text>
<text x="294.6" y="56.3">SW</text>
<text x="284.5" y="61.4">EN</text>
<text x="291.4" y="64.6" transform="rotate(-90 291.4 64.6)">GND</text>
<text x="294.6" y="62.7">FB</text>
<text x="87.6" y="122.4">IN</text>
<text x="96.5" y="121.1">BST</text>
<text x="293.4" y="123.6">IN</text>
<text x="304.8" y="123.6">OUT</text>
<text x="97.8" y="127.5">SW</text>
<text x="293.4" y="131.3">EN</text>
<text x="306.1" y="131.3">FB</text>
<text x="87.6" y="132.5">EN</text>
<text x="94.6" y="135.7" transform="rotate(-90 94.6 135.7)">GND</text>
<text x="97.8" y="133.8">FB</text>
<text x="293.4" y="138.9">GND</text>
<text x="301" y="138.9">BYPASS</text>
<text x="293.4" y="198.6">IN</text>
<text x="304.8" y="198.6">OUT</text>
<text x="293.4" y="206.2">EN</text>
<text x="306.1" y="206.2">FB</text>
<text x="293.4" y="213.8">GND</text>
<text x="301" y="213.8">BYPASS</text>
</g>
<g font-size="1.8">
<text x="51.5" y="43.7">A2</text>
<text x="51.5" y="48.8">A3</text>
<text x="51.5" y="53.9">A1</text>
</g>
</svg>
